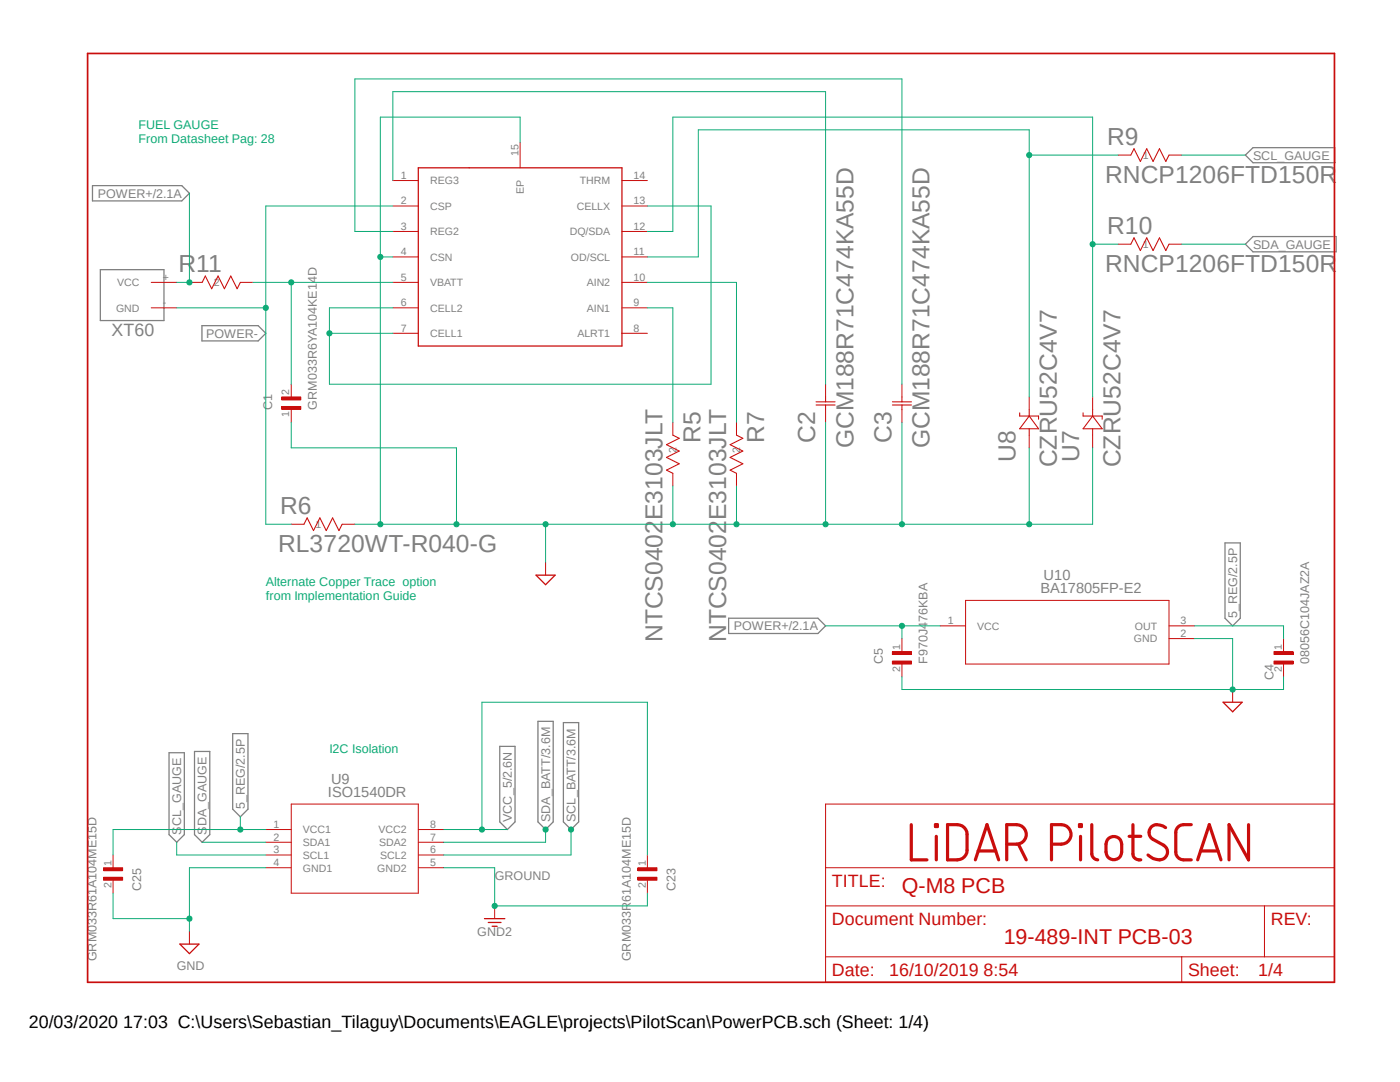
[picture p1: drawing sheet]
<svg xmlns="http://www.w3.org/2000/svg" width="279mm" height="216mm" viewBox="0 0 279 216" stroke-linecap="round" stroke-linejoin="round" font-family="sans-serif">
<path d="M16.8 10.3l251.6 186.3M268.4 10.3l-251.6 186.3" fill="none" stroke="#fff" stroke-width=".2"/>
<g fill="none" stroke="#808080" stroke-width=".25">
<path d="M18.5 37h17.8l1.5 1.6-1.5 1.5h-17.8zM248.5 30.9l1.6-1.4h16.3v3h-16.3zM20 53.8h12.7v10.2h-12.7zM248.5 48.7l1.6-1.5h16.6v3h-16.6zM40.3 65h11.2l1.5 1.5-1.5 1.5h-11.2zM244.5 108.3h3v15.1l-1.5 1.5-1.5-1.5zM145.4 123.4h17.8l1.6 1.5-1.6 1.5h-17.8zM33.7 150.2h3.1v16.3l-1.5 1.6-1.6-1.6zM38.8 149.9h3.1v16.6l-1.6 1.6-1.5-1.6zM46.4 146.4h3.1v15.1l-1.5 1.5-1.6-1.5zM99.7 148.9h3.1v15.1l-1.5 1.5-1.6-1.5zM107.4 143.9h3v20.1l-1.5 1.5-1.5-1.5z"/>
<path d="M112.4 144.2h3.1v19.8l-1.5 1.5-1.6-1.5z"/>
</g>
<g fill="none" stroke="#c90d0c" stroke-width=".2">
<path d="M78.4 36h5.1M103.8 28.4v5.1M124.1 36h5.1M223.1 30.9h2.6M233.3 30.9h2.5M30.2 56.3h5.1M78.4 56.3h5.1M78.4 41.1h5.1M78.4 46.2h5.1M78.4 51.3h5.1M124.1 56.3h5.1M124.1 41.1h5.1"/>
<path d="M124.1 46.2h5.1M124.1 51.3h5.1M223.1 48.7h2.6M233.3 48.7h2.5M30.2 61.4h5.1M78.4 61.4h5.1M78.4 66.5h5.1M124.1 61.4h5.1M124.1 66.5h5.1M180 76.7v2.5M205.4 79.2v2.5M218.1 79.2v2.5"/>
<path d="M134.3 84.3v2.5M134.3 94.4v2.6M147 84.3v2.5M147 94.4v2.6M180 81.7v2.6M205.4 86.8v2.6M218.1 86.8v2.6M108.9 112.2v2.6M192.7 119.8h40.6v12.7h-40.6zM187.6 124.9h5.1M233.3 124.9h5.1M233.3 127.4h5.1"/>
<path d="M246 137.6v2.5M53 173.1h5.1M53 165.5h5.1M53 168.1h5.1M53 170.6h5.1M58.1 160.4h25.4v17.8h-25.4zM83.5 173.1h5.1M83.5 165.5h5.1M83.5 168.1h5.1M83.5 170.6h5.1M164.8 160.4h101.5v35.6h-101.5zM164.8 173.1h101.5"/>
<path d="M37.8 185.8v2.6M164.8 180.8h101.5M164.8 190.9h101.5M235.8 190.9v5.1M252.3 180.8v10.1"/>
</g>
<path d="M17.5 10.7h248.8v185.3h-248.8z" fill="none" stroke="#c90d0c" stroke-width=".34"/>
<g fill="none" stroke="#c90d0c" stroke-width=".64">
<path d="M181.9 164.5v7.1h3.1M186.7 164.5h.4v.4h-.4zM186.9 166.9v4.7M189.1 164.5a3.6 3.6 0 0 1 3.3 .6l.6 .9v3.6a1.95 1.95 0 0 1-1.9 2h-2zM194.6 171.6l2.4-7.1 2.3 7.1M195.2 169.8h3.5M200.9 168.4a3.4 3.4 0 0 0 3.4-.6 1.95 1.95 0 0 0 .3-2.1 1.95 1.95 0 0 0-1.7-1.2h-2v7.1M203.2 168.4l1.6 3.2M209.8 168.4a3.4 3.4 0 0 0 3.5-.6 1.95 1.95 0 0 0 .3-2.1 1.95 1.95 0 0 0-1.8-1.2h-2v7.1M215.4 164.5h.4v.4h-.4zM215.6 166.9v4.7M217.9 164.5v5.9a1.28 1.28 0 0 0 1.2 1.2"/>
<path d="M221.3 167.3a1.59 1.59 0 0 1 1.6-.2 1.59 1.59 0 0 1 1 1.3 2.89 2.89 0 0 1-.6 2.8 1.59 1.59 0 0 1-1.7 .2 1.59 1.59 0 0 1-.9-1.4 2.89 2.89 0 0 1 .6-2.7zM225.3 166.9h2.4M226.1 164.5v5.9a1.27 1.27 0 0 0 1.6 1.2M232.6 165.1a2.02 2.02 0 0 0-3.1 .3 1.52 1.52 0 0 0 .6 2.1l2.1 1.2a1.6 1.6 0 0 1 .6 2 1.6 1.6 0 0 1-2 .8l-.6-.2-1.1-.7M237.7 164.5h-1.5a1.55 1.55 0 0 0-1.5 1.6v3.9a1.55 1.55 0 0 0 1.5 1.6h1.5M239 171.6l2.3-7.1 2.4 7.1M239.6 169.8h3.5M249.2 164.5v7.1l-3.9-7.1v7.1"/>
</g>
<path d="M83.5 33.5h40.6v35.5h-40.6zM107 114.8h3.8l-1.9 1.9zM244.1 140.1h3.8l-1.9 1.9zM35.9 188.4h3.8l-1.9 1.9z" fill="none" stroke="#c90d0c" stroke-width=".25"/>
<g fill="none" stroke="#c90d0c" stroke-width=".21">
<path d="M225.7 30.9l.6-1.2 1.3 2.5 1.3-2.5 1.2 2.5 1.3-2.5 1.3 2.5 .6-1.3M225.7 48.7l.6-1.2 1.3 2.5 1.3-2.5 1.2 2.5 1.3-2.5 1.3 2.5 .6-1.3M180 79.2v1M134.3 86.8l1.3 .7-2.6 1.2 2.6 1.3-2.6 1.3 2.6 1.2-2.6 1.3 1.3 .6M147 86.8l1.3 .7-2.6 1.2 2.6 1.3-2.6 1.3 2.6 1.2-2.6 1.3 1.3 .6M178.1 80.8h3.8M178.1 80.2h3.8M180 80.8v.9M203.5 82.4v.6h3.8v.7M205.4 83l1.9 2.6h-3.8zM205.4 81.7v1.3M205.4 85.6v1.2"/>
<path d="M216.2 82.4v.6h3.8v.7M218.1 81.7v1.3M218.1 85.6v1.2M218.1 83l1.9 2.6h-3.8z"/>
</g>
<path d="M254.3 131.9h3.8v.6h-3.8z" fill-rule="evenodd" fill="#c90d0c"/>
<path d="M254.3 131.9h3.8v.6h-3.8z" fill="none" stroke="#c90d0c" stroke-width=".2"/>
<path d="M254.3 130h3.8v.6h-3.8z" fill-rule="evenodd" fill="#c90d0c"/>
<path d="M254.3 130h3.8v.6h-3.8zM256.2 127.4v2.6M256.2 132.5v2.5" fill="none" stroke="#c90d0c" stroke-width=".2"/>
<path d="M178.1 131.9h3.8v.6h-3.8z" fill-rule="evenodd" fill="#c90d0c"/>
<path d="M178.1 131.9h3.8v.6h-3.8z" fill="none" stroke="#c90d0c" stroke-width=".2"/>
<path d="M178.1 130h3.8v.6h-3.8z" fill-rule="evenodd" fill="#c90d0c"/>
<path d="M58.1 104.6h2.6M68.3 104.6h2.5M178.1 130h3.8v.6h-3.8zM180 127.4v2.6M180 132.5v2.5M98.7 180.8v2.5" fill="none" stroke="#c90d0c" stroke-width=".2"/>
<path d="M60.7 104.6l.6-1.3 1.3 2.6 1.2-2.6 1.3 2.6 1.3-2.6 1.2 2.6 .7-1.3" fill="none" stroke="#c90d0c" stroke-width=".21"/>
<path d="M96.7 183.3h4.1M97.5 184.1h2.5M98.2 184.8h1" fill="none" stroke="#c90d0c" stroke-width=".25"/>
<path d="M127.3 173.1h3.8v.6h-3.8z" fill-rule="evenodd" fill="#c90d0c"/>
<path d="M127.3 173.1h3.8v.6h-3.8z" fill="none" stroke="#c90d0c" stroke-width=".2"/>
<path d="M127.3 175h3.8v.6h-3.8z" fill-rule="evenodd" fill="#c90d0c"/>
<path d="M127.3 175h3.8v.6h-3.8zM129.2 170.6v2.5M129.2 175.7v2.5" fill="none" stroke="#c90d0c" stroke-width=".2"/>
<path d="M20.7 173.1h3.8v.6h-3.8z" fill-rule="evenodd" fill="#c90d0c"/>
<path d="M20.7 173.1h3.8v.6h-3.8z" fill="none" stroke="#c90d0c" stroke-width=".2"/>
<path d="M20.7 175h3.8v.6h-3.8z" fill-rule="evenodd" fill="#c90d0c"/>
<path d="M37.8 56.3h2.5M48 56.3h2.5M164.8 76.7v2.5M164.8 81.7v2.6M20.7 175h3.8v.6h-3.8zM22.6 170.6v2.5M22.6 175.7v2.5" fill="none" stroke="#c90d0c" stroke-width=".2"/>
<path d="M40.3 56.3l.7-1.2 1.2 2.5 1.3-2.5 1.3 2.5 1.3-2.5 1.2 2.5 .7-1.3M164.8 79.2v1M162.9 80.8h3.8M162.9 80.2h3.8M164.8 80.8v.9" fill="none" stroke="#c90d0c" stroke-width=".21"/>
<path d="M56.2 81.1h3.8v.6h-3.8z" fill-rule="evenodd" fill="#c90d0c"/>
<path d="M56.2 81.1h3.8v.6h-3.8z" fill="none" stroke="#c90d0c" stroke-width=".2"/>
<path d="M56.2 79.2h3.8v.6h-3.8z" fill-rule="evenodd" fill="#c90d0c"/>
<path d="M56.2 79.2h3.8v.6h-3.8zM58.1 76.7v2.5M58.1 81.7v2.6" fill="none" stroke="#c90d0c" stroke-width=".2"/>
<path d="M129.2 41.1h12.7v35.6h-76.2v-15.3h12.7M129.2 56.3h17.8v28M65.7 66.5h12.7M129.2 61.4h5.1v22.9" fill="none" stroke="#0dab76" stroke-width=".2"/>
<circle cx="65.7" cy="66.5" r=".51" fill="#0dab76"/>
<g fill="none" stroke="#0dab76" stroke-width=".2">
<path d="M205.4 30.9h17.7M78.4 46.2h-7.6v-30.5h109.2v61M129.2 51.3h10.2v-25.4h66v53.3"/>
<circle cx="65.7" cy="66.5" r=".51"/>
</g>
<circle cx="205.4" cy="30.9" r=".51" fill="#0dab76"/>
<g fill="none" stroke="#0dab76" stroke-width=".2">
<path d="M129.2 46.2h5.1v-22.8h83.8v55.8M218.1 48.7h5"/>
<circle cx="205.4" cy="30.9" r=".51"/>
</g>
<circle cx="218.1" cy="48.7" r=".51" fill="#0dab76"/>
<g fill="none" stroke="#0dab76" stroke-width=".2">
<path d="M37.8 38.6v17.7h-2.5M235.8 30.9h12.7M235.8 48.7h12.7M35.3 168.1v2.5h17.7M40.3 168.1h12.7"/>
<circle cx="218.1" cy="48.7" r=".51"/>
</g>
<circle cx="37.8" cy="56.3" r=".51" fill="#0dab76"/>
<g fill="none" stroke="#0dab76" stroke-width=".2">
<path d="M164.8 124.9h22.8M180 124.9v2.5"/>
<circle cx="37.8" cy="56.3" r=".51"/>
</g>
<circle cx="180" cy="124.9" r=".51" fill="#0dab76"/>
<g fill="none" stroke="#0dab76" stroke-width=".2">
<path d="M238.4 124.9h17.8v2.5M48 163v2.5M53 165.5h-30.4v5.1"/>
<circle cx="180" cy="124.9" r=".51"/>
</g>
<circle cx="48" cy="165.5" r=".51" fill="#0dab76"/>
<g fill="none" stroke="#0dab76" stroke-width=".2">
<path d="M88.6 173.1h10.1v7.7h30.5v-2.6"/>
<circle cx="48" cy="165.5" r=".51"/>
</g>
<circle cx="98.7" cy="180.8" r=".51" fill="#0dab76"/>
<g fill="none" stroke="#0dab76" stroke-width=".2">
<path d="M129.2 140.1h-33v25.4M88.6 165.5h12.7"/>
<circle cx="98.7" cy="180.8" r=".51"/>
</g>
<circle cx="96.2" cy="165.5" r=".51" fill="#0dab76"/>
<g fill="none" stroke="#0dab76" stroke-width=".2">
<path d="M129.2 140.1v30.5M108.9 165.5v2.6h-20.3"/>
<circle cx="96.2" cy="165.5" r=".51"/>
</g>
<circle cx="108.9" cy="165.5" r=".51" fill="#0dab76"/>
<g fill="none" stroke="#0dab76" stroke-width=".2">
<path d="M114 165.5v5.1h-25.4"/>
<circle cx="108.9" cy="165.5" r=".51"/>
</g>
<circle cx="114" cy="165.5" r=".51" fill="#0dab76"/>
<g fill="none" stroke="#0dab76" stroke-width=".2">
<path d="M134.3 97v7.6M147 97v7.6h-55.9"/>
<circle cx="114" cy="165.5" r=".51"/>
</g>
<circle cx="134.3" cy="104.6" r=".51" fill="#0dab76"/>
<g fill="none" stroke="#0dab76" stroke-width=".2">
<path d="M58.1 89.4h33v15.2h-20.3"/>
<circle cx="134.3" cy="104.6" r=".51"/>
</g>
<circle cx="91.1" cy="104.6" r=".51" fill="#0dab76"/>
<g fill="none" stroke="#0dab76" stroke-width=".2">
<path d="M180 84.3v20.3"/>
<circle cx="91.1" cy="104.6" r=".51"/>
</g>
<circle cx="147" cy="104.6" r=".51" fill="#0dab76"/>
<g fill="none" stroke="#0dab76" stroke-width=".2">
<path d="M164.8 104.6h15.2"/>
<circle cx="147" cy="104.6" r=".51"/>
</g>
<circle cx="180" cy="104.6" r=".51" fill="#0dab76"/>
<g fill="none" stroke="#0dab76" stroke-width=".2">
<path d="M205.4 89.4v15.2M218.1 89.4v15.2h-38.1M147 104.6h17.8"/>
<circle cx="180" cy="104.6" r=".51"/>
</g>
<circle cx="205.4" cy="104.6" r=".51" fill="#0dab76"/>
<g fill="none" stroke="#0dab76" stroke-width=".2">
<path d="M108.9 104.6v7.6"/>
<circle cx="205.4" cy="104.6" r=".51"/>
</g>
<circle cx="108.9" cy="104.6" r=".51" fill="#0dab76"/>
<g fill="none" stroke="#0dab76" stroke-width=".2">
<path d="M164.8 84.3v20.3"/>
<circle cx="108.9" cy="104.6" r=".51"/>
</g>
<circle cx="164.8" cy="104.6" r=".51" fill="#0dab76"/>
<g fill="none" stroke="#0dab76" stroke-width=".2">
<path d="M103.8 28.4v-5h-27.9v81.2M75.9 51.3h2.5"/>
<circle cx="164.8" cy="104.6" r=".51"/>
</g>
<circle cx="75.9" cy="51.3" r=".51" fill="#0dab76"/>
<circle cx="75.9" cy="51.3" r=".51" fill="none" stroke="#0dab76" stroke-width=".2"/>
<circle cx="75.9" cy="104.6" r=".51" fill="#0dab76"/>
<g fill="none" stroke="#0dab76" stroke-width=".2">
<path d="M58.1 84.3v5.1M53 173.1h-15.2v12.7"/>
<circle cx="75.9" cy="104.6" r=".51"/>
</g>
<circle cx="37.8" cy="183.3" r=".51" fill="#0dab76"/>
<g fill="none" stroke="#0dab76" stroke-width=".2">
<path d="M238.4 127.4h7.6v10.2h10.2v-2.6M22.6 178.2v5.1h15.2"/>
<circle cx="37.8" cy="183.3" r=".51"/>
</g>
<circle cx="246" cy="137.6" r=".51" fill="#0dab76"/>
<g fill="none" stroke="#0dab76" stroke-width=".2">
<path d="M50.5 56.3h27.9M58.1 56.3v20.4M180 135v2.6h66"/>
<circle cx="246" cy="137.6" r=".51"/>
</g>
<circle cx="58.1" cy="56.3" r=".51" fill="#0dab76"/>
<g fill="none" stroke="#0dab76" stroke-width=".2">
<path d="M78.4 36v-17.7h86.4v58.4M78.4 41.1h-25.4v63.5h5.1M35.3 61.4h17.7"/>
<circle cx="58.1" cy="56.3" r=".51"/>
</g>
<circle cx="53" cy="61.4" r=".51" fill="#0dab76"/>
<circle cx="53" cy="61.4" r=".51" fill="none" stroke="#0dab76" stroke-width=".2"/>
<g font-size="4.9" fill="#808080">
<text x="221" y="28.9">R9</text>
<text x="220.6" y="36.5">RNCP1206FTD150R</text>
<text x="221" y="46.7">R10</text>
<text x="35.6" y="54.3">R11</text>
<text x="220.6" y="54.3">RNCP1206FTD150R</text>
<text x="139.8" y="88.4" transform="rotate(-90 139.8 88.4)">R5</text>
<text x="152.5" y="88.4" transform="rotate(-90 152.5 88.4)">R7</text>
<text x="162.7" y="88.3" transform="rotate(-90 162.7 88.3)">C2</text>
<text x="170.3" y="89.5" transform="rotate(-90 170.3 89.5)">GCM188R71C474KA55D</text>
<text x="177.9" y="88.3" transform="rotate(-90 177.9 88.3)">C3</text>
<text x="185.5" y="89.5" transform="rotate(-90 185.5 89.5)">GCM188R71C474KA55D</text>
<text x="202.7" y="92.2" transform="rotate(-90 202.7 92.2)">U8</text>
<text x="210.9" y="93.3" transform="rotate(-90 210.9 93.3)">CZRU52C4V7</text>
<text x="215.4" y="92.2" transform="rotate(-90 215.4 92.2)">U7</text>
<text x="223.6" y="93.3" transform="rotate(-90 223.6 93.3)">CZRU52C4V7</text>
<text x="55.9" y="102.5">R6</text>
<text x="55.5" y="110.1">RL3720WT-R040-G</text>
<text x="132.2" y="128.1" transform="rotate(-90 132.2 128.1)">NTCS0402E3103JLT</text>
<text x="144.9" y="128.1" transform="rotate(-90 144.9 128.1)">NTCS0402E3103JLT</text>
</g>
<g font-size="4.3" fill="#c90d0c">
<text x="180" y="178.2">Q-M8 PCB</text>
<text x="200.3" y="188.4">19-489-INT PCB-03</text>
</g>
<text font-size="3.6" fill="#808080" x="22.3" y="67.1">XT60</text>
<g font-size="3.6" fill="#c90d0c">
<text x="166" y="177">TITLE:</text>
<text x="166" y="184.6">Document Number:</text>
<text x="253.6" y="184.6">REV:</text>
<text x="166" y="194.7">Date:</text>
<text x="177.5" y="194.7">16/10/2019 8:54</text>
<text x="237.1" y="194.7">Sheet:</text>
<text x="251.1" y="194.7">1/4</text>
</g>
<text font-size="3.6" x="5.8" y="205.1">20/03/2020 17:03 C:\Users\Sebastian_Tilaguy\Documents\EAGLE\projects\PilotScan\PowerPCB.sch (Sheet: 1/4)</text>
<g font-size="2.9" fill="#808080">
<text x="207.6" y="118.3">BA17805FP-E2</text>
<text x="208.3" y="115.8">U10</text>
<text x="65.4" y="159">ISO1540DR</text>
<text x="66.1" y="156.4">U9</text>
</g>
<g font-size="2.5" fill="#0dab76">
<text x="27.6" y="25.8">FUEL GAUGE</text>
<text x="27.6" y="28.4">From Datasheet Pag: 28</text>
<text x="53" y="117">Alternate Copper Trace option</text>
<text x="53" y="119.7">from Implementation Guide</text>
<text x="65.7" y="150.3">I2C Isolation</text>
</g>
<g font-size="2.5" fill="#808080">
<text x="250.1" y="31.9">SCL_GAUGE</text>
<text x="19.5" y="39.5">POWER+/2.1A</text>
<text x="250.1" y="49.6">SDA_GAUGE</text>
<text x="41.1" y="67.4">POWER-</text>
<text x="54.3" y="81.7" transform="rotate(-90 54.3 81.7)">C1</text>
<text x="63.2" y="81.7" transform="rotate(-90 63.2 81.7)">GRM033R6YA104KE14D</text>
<text x="146.5" y="125.8">POWER+/2.1A</text>
<text x="246.9" y="123.4" transform="rotate(-90 246.9 123.4)">5_REG/2.5P</text>
<text x="176.2" y="132.5" transform="rotate(-90 176.2 132.5)">C5</text>
<text x="185.1" y="132.5" transform="rotate(-90 185.1 132.5)">F970J476KBA</text>
<text x="254.1" y="135.7" transform="rotate(-90 254.1 135.7)">C4</text>
<text x="261.2" y="132.5" transform="rotate(-90 261.2 132.5)">08056C104JAZ2A</text>
<text x="48.9" y="161.5" transform="rotate(-90 48.9 161.5)">5_REG/2.5P</text>
<text x="36.2" y="166.5" transform="rotate(-90 36.2 166.5)">SCL_GAUGE</text>
<text x="41.2" y="166.5" transform="rotate(-90 41.2 166.5)">SDA_GAUGE</text>
<text x="102.2" y="164" transform="rotate(-90 102.2 164)">VCC_5/2.6N</text>
<text x="109.8" y="164" transform="rotate(-90 109.8 164)">SDA_BATT/3.6M</text>
<text x="114.9" y="164" transform="rotate(-90 114.9 164)">SCL_BATT/3.6M</text>
<text x="28.2" y="177.8" transform="rotate(-90 28.2 177.8)">C25</text>
<text x="98.7" y="175.7">GROUND</text>
<text x="134.8" y="177.8" transform="rotate(-90 134.8 177.8)">C23</text>
<text x="19.3" y="191.8" transform="rotate(-90 19.3 191.8)">GRM033R61A104ME15D</text>
<text x="95.3" y="186.9">GND2</text>
<text x="125.9" y="191.8" transform="rotate(-90 125.9 191.8)">GRM033R61A104ME15D</text>
<text x="35.3" y="193.5">GND</text>
</g>
<g font-size="2.1" fill="#808080">
<text x="80" y="35.7">1</text>
<text x="103.5" y="31.2" transform="rotate(-90 103.5 31.2)">15</text>
<text x="126.4" y="35.7">14</text>
<text x="228" y="31.7">1</text>
<text x="80" y="40.8">2</text>
<text x="85.9" y="36.8">REG3</text>
<text x="85.9" y="41.9">CSP</text>
<text x="104.6" y="38.6" transform="rotate(-90 104.6 38.6)">EP</text>
<text x="115.1" y="41.9">CELLX</text>
<text x="115.7" y="36.8">THRM</text>
<text x="126.4" y="40.8">13</text>
<text x="80" y="45.8">3</text>
<text x="85.9" y="46.9">REG2</text>
<text x="113.7" y="46.9">DQ/SDA</text>
<text x="126.4" y="45.8">12</text>
<text x="80" y="50.9">4</text>
<text x="85.9" y="52">CSN</text>
<text x="113.9" y="52">OD/SCL</text>
<text x="126.4" y="50.9">11</text>
<text x="228" y="49.5">1</text>
<text x="23.4" y="57.1">VCC</text>
<text x="32.5" y="56">+</text>
<text x="42.7" y="57.1">2</text>
<text x="80" y="56">5</text>
<text x="85.9" y="57.1">VBATT</text>
<text x="117.1" y="57.1">AIN2</text>
<text x="126.4" y="56">10</text>
<text x="23.2" y="62.2">GND</text>
<text x="32.5" y="61.1">-</text>
<text x="80" y="61.1">6</text>
<text x="85.9" y="62.2">CELL2</text>
<text x="117.1" y="62.2">AIN1</text>
<text x="126.4" y="61.1">9</text>
<text x="80" y="66.2">7</text>
<text x="85.9" y="67.3">CELL1</text>
<text x="115.2" y="67.3">ALRT1</text>
<text x="126.4" y="66.2">8</text>
<text x="57.7" y="83.3" transform="rotate(-90 57.7 83.3)">1</text>
<text x="57.7" y="78.9" transform="rotate(-90 57.7 78.9)">2</text>
<text x="135" y="90.3" transform="rotate(-90 135 90.3)">2</text>
<text x="147.7" y="90.3" transform="rotate(-90 147.7 90.3)">2</text>
<text x="63" y="105.4">1</text>
<text x="189.1" y="124.5">1</text>
<text x="195" y="125.6">VCC</text>
<text x="226.5" y="125.6">OUT</text>
<text x="235.6" y="124.5">3</text>
<text x="179.6" y="129.6" transform="rotate(-90 179.6 129.6)">1</text>
<text x="226.3" y="128.2">GND</text>
<text x="235.6" y="127.1">2</text>
<text x="255.8" y="129.6" transform="rotate(-90 255.8 129.6)">1</text>
<text x="179.6" y="134.1" transform="rotate(-90 179.6 134.1)">2</text>
<text x="255.8" y="134.1" transform="rotate(-90 255.8 134.1)">2</text>
<text x="54.6" y="165.2">1</text>
<text x="54.6" y="167.7">2</text>
<text x="60.5" y="166.3">VCC1</text>
<text x="75.5" y="166.3">VCC2</text>
<text x="85.9" y="167.7">7</text>
<text x="85.9" y="165.2">8</text>
<text x="22.2" y="172.8" transform="rotate(-90 22.2 172.8)">1</text>
<text x="54.6" y="170.3">3</text>
<text x="54.6" y="172.8">4</text>
<text x="60.5" y="168.8">SDA1</text>
<text x="60.5" y="171.4">SCL1</text>
<text x="60.5" y="173.9">GND1</text>
<text x="75.3" y="173.9">GND2</text>
<text x="75.7" y="168.8">SDA2</text>
<text x="75.9" y="171.4">SCL2</text>
<text x="85.9" y="172.8">5</text>
<text x="85.9" y="170.3">6</text>
<text x="128.9" y="172.8" transform="rotate(-90 128.9 172.8)">1</text>
<text x="22.2" y="177.2" transform="rotate(-90 22.2 177.2)">2</text>
<text x="128.9" y="177.2" transform="rotate(-90 128.9 177.2)">2</text>
</g>
</svg>
